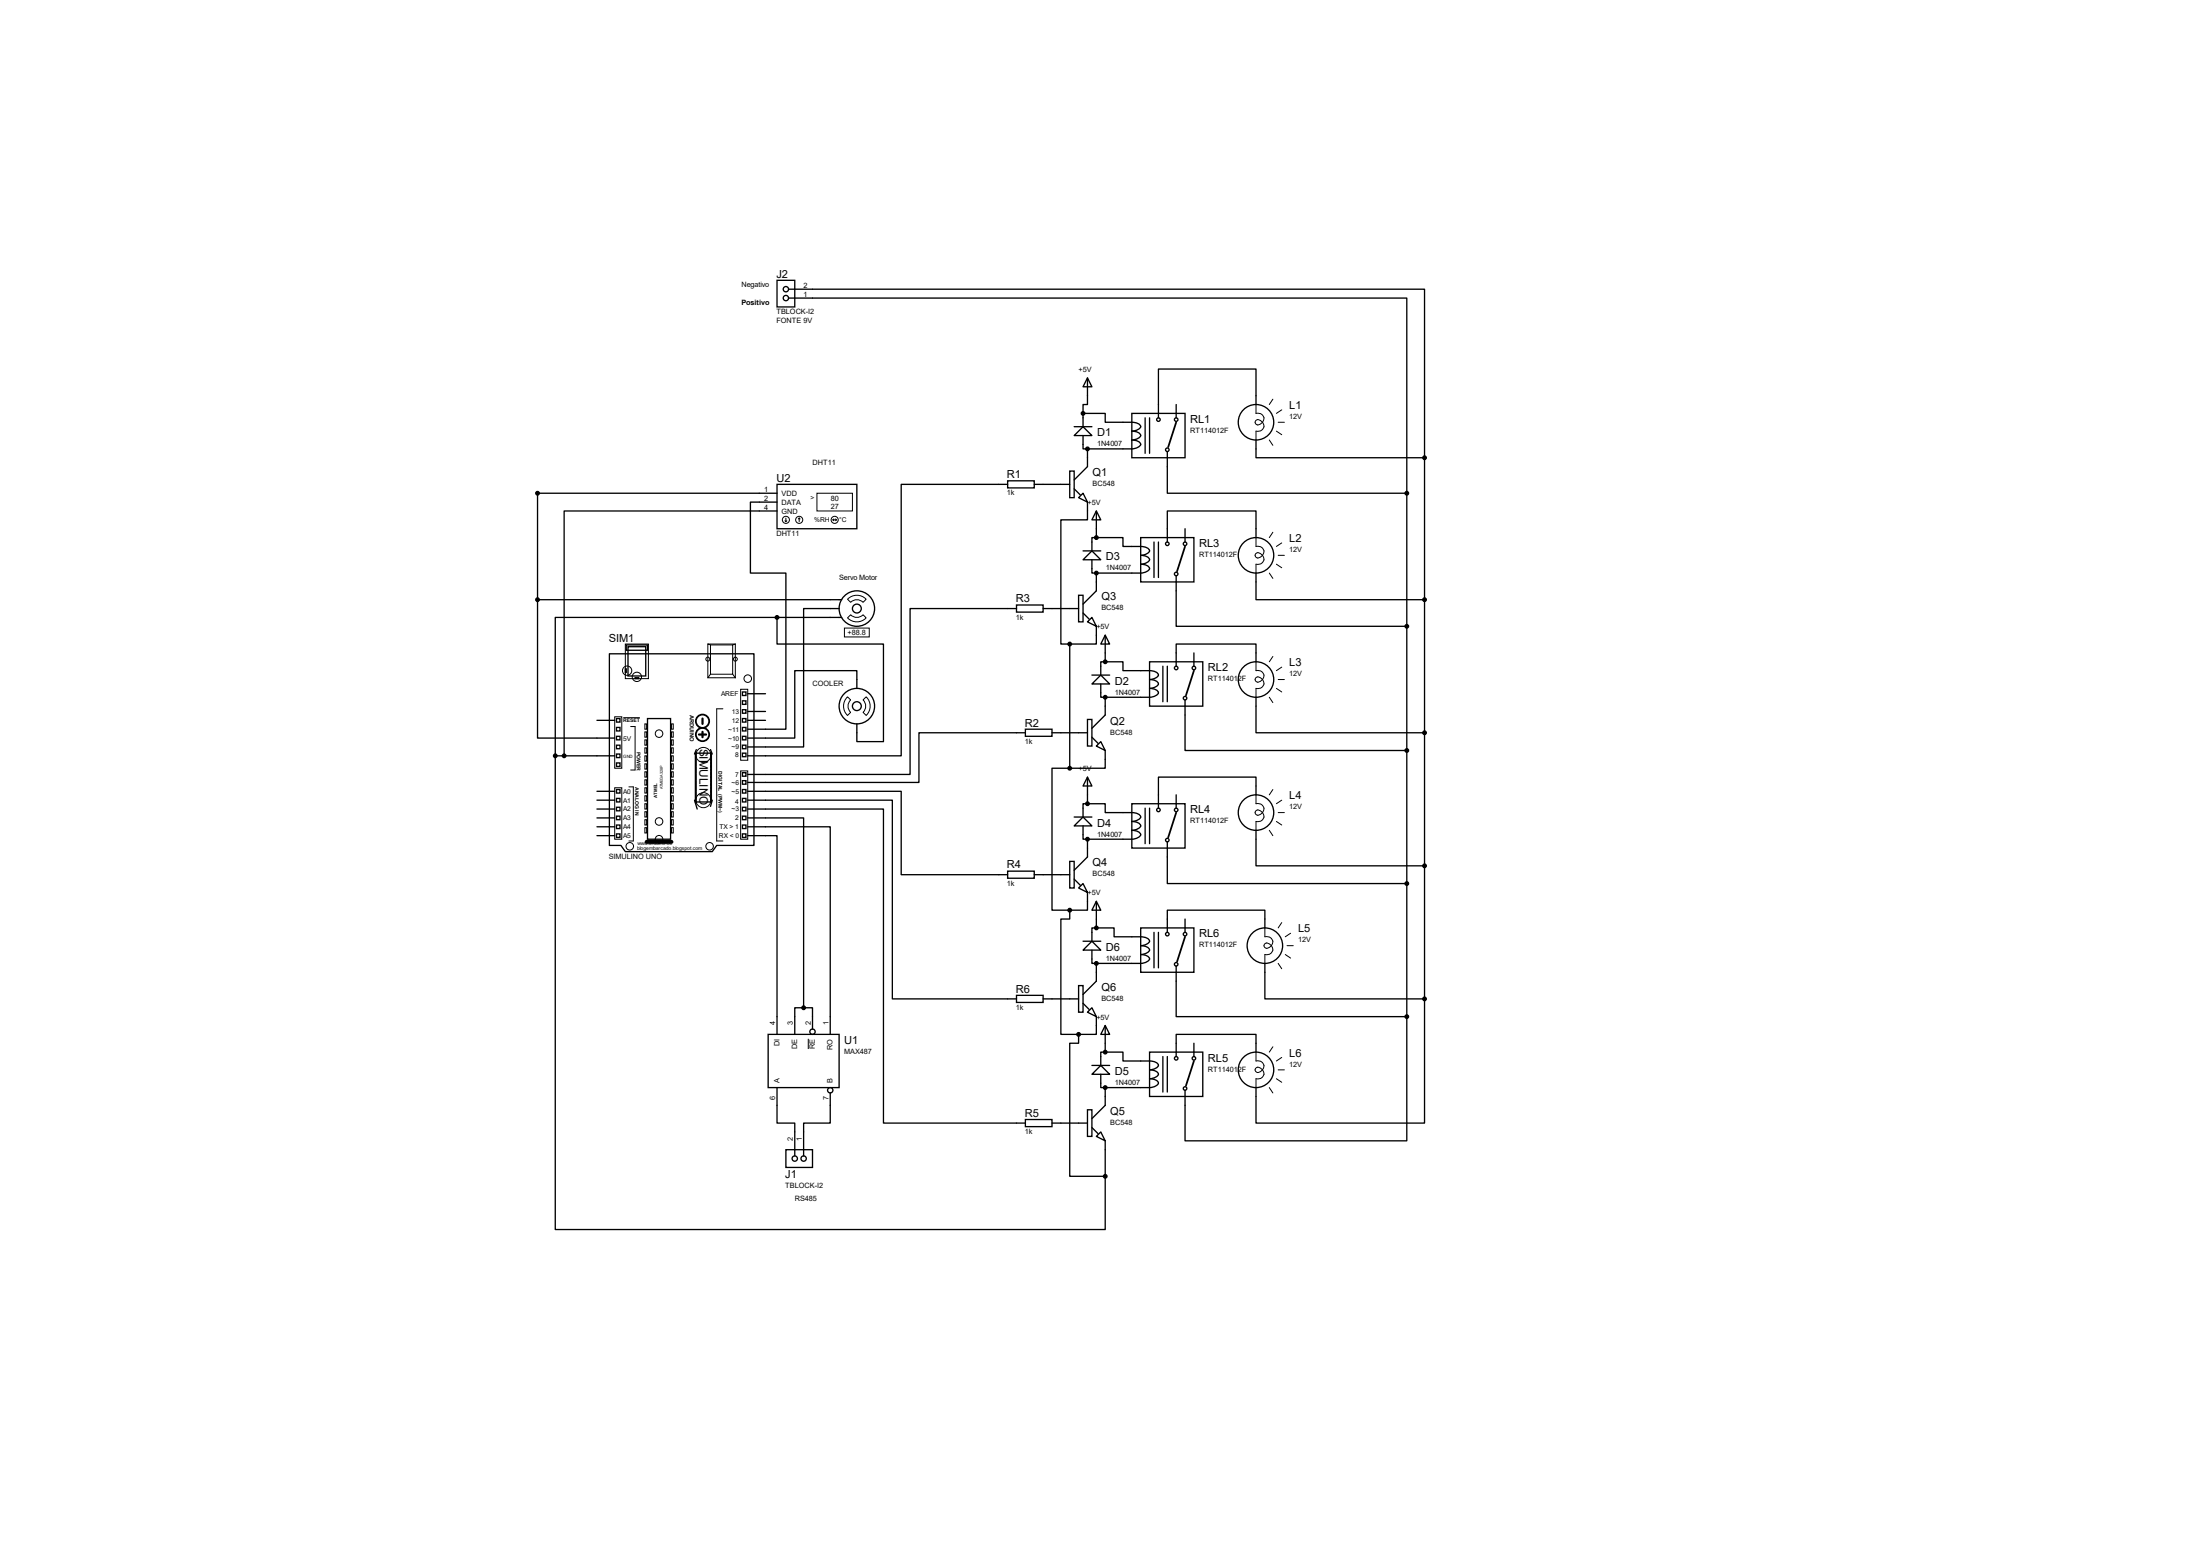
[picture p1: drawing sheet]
<svg xmlns="http://www.w3.org/2000/svg" width="420mm" height="297mm" viewBox="0 0 420 297" stroke-linecap="round" stroke-linejoin="round" font-family="sans-serif">
<g fill="none" stroke="#000" stroke-width=".25">
<path d="M148.3 53.5h3.4v5.1h-3.4zM150.5 56.9h118.1v37.2M150.5 55.2h121.4v32.2M206.8 78.9h4.2v1.7h3.4a4 4 0 0 1 3.3 .6l.1 .2a1.65 1.65 0 0 1-1.7 .9 1.67 1.67 0 0 1 1.7 .8 1.65 1.65 0 0 1-1.7 .9 1.67 1.67 0 0 1 1.7 .8 1.65 1.65 0 0 1-1.7 .9h-8.5M206.8 78.9v2.5M207.6 72.1l.8 1.7h-1.6zM207.6 72.1v5.1h-.8v1.7M216.1 78.9h10.1v8.5h-10.1zM218.6 79.8v6.7M219.5 79.8v6.7M224.5 77.2v2.6M239.8 77.2v-6.8h-18.7v9.4"/>
<path d="M148.3 92.5h15.3v8.4h-15.3zM148.3 95.8h-5v13.6h6.7v29.8h-7.3M148.3 97.5h-40.6v46.8M148.3 94.1h-45.7v20.4M192.4 91.8h5v1.3h-5zM192.4 92.5h-20.4v51.8h-29.3M197.4 92.5h6.8M204.2 89.9h.9v5.1h-.9zM205.1 83.1l1.7-1.7 1.6 1.7zM205.1 93.3l1.1 1.2M205.1 81.4h3.3M205.9 95l.9-.9 .8 1.7z"/>
<path d="M206.8 83.1v2.6h.8M207.6 95.8v3.4h-5.1v23.7h1.7M207.6 85.7v3.4l-2.5 2.5M209.3 97.5l.8 1.7h-1.7zM209.3 97.5v5.1M222.8 86.2v7.9h45.8M239.8 84v3.4h32.1M268.6 94.1v100M271.9 87.4v103.3M102.6 114.5v26.4h14.7M102.6 114.5h58.1M148.3 117.9h-42.3v26.4"/>
<path d="M148.3 117.9v5h20.4v18.7h-5.1v-3.4M148.3 117.9h12.4M160.2 116.2h-6.8v26.4h-10.7M194.1 115.5h5v1.3h-5zM194.1 116.2h-20.4v31.6h-31M199.1 116.2h6.8M205.9 113.6h.9v5.1h-.9zM206.8 106.8l1.6-1.6 1.7 1.6zM206.8 117l1.1 1.2M206.8 105.2h3.3M207.6 118.7l.8-.8 .9 1.6zM208.4 106.8v2.6h.9"/>
<path d="M209.3 119.5v3.4h-5.1M209.3 102.6h-.9v2.6M209.3 102.6h5.1v1.7h1.7a4 4 0 0 1 3.3 .6l.1 .3a1.65 1.65 0 0 1-1.7 .8 1.67 1.67 0 0 1 1.7 .8 1.65 1.65 0 0 1-1.7 .9 1.67 1.67 0 0 1 1.7 .8 1.65 1.65 0 0 1-1.7 .9h-8.5M209.3 109.4v3.4l-2.5 2.5M217.8 102.6h10.1v8.5h-10.1zM220.3 103.5v6.7M221.1 103.5v6.7M224.5 109.9v9.6h44.1M226.2 100.9v2.6M239.8 102.6v-5.1h-17v6M239.8 109.4v5.1h32.1M114 137.5h3.3"/>
<path d="M116.3 124.8h27.6v36.6h-7.1l-.8 1.2h-16.6l-.9-1.2h-2.2zM117.7 137.2h.7v.6h-.7zM117.7 138.9h.7v.6h-.7zM119.4 127.7h.1v.7h-.1zM119.5 123.1h4.1v1h-4.1zM119.9 123.4h3.4v5.6h-3.4zM121.2 129.4h.7v.1h-.7zM123.6 137.2h4.4v23h-4.4zM141.7 132.1h.7v.7h-.7zM141.7 135.5h.7v.6h-.7zM141.7 137.2h.7v.6h-.7zM141.7 138.9h.7v.6h-.7z"/>
<path d="M141.7 133.8h.7v.7h-.7zM142.7 137.5h3.4M142.7 135.8h3.4M142.7 132.4h3.4M163.6 131.4v-3.4h-11.9v12.9h-9M195.7 139.2h5.1v1.3h-5.1zM195.7 139.9h-20.3v9.5h-32.7M200.8 139.9h6.8M204.2 122.9v23.7M207.6 137.3h.8v5.1h-.8zM208.4 128.9h3.4M210.1 128.9l1.7 1.7h-3.4z"/>
<path d="M210.1 130.6v2.5h.9M211 121.2l.8 1.7h-1.7zM211 126.3h3.4v1.7h3.4a4 4 0 0 1 3.3 .6v.3a1.65 1.65 0 0 1-1.6 .8 1.67 1.67 0 0 1 1.6 .9 1.65 1.65 0 0 1-1.6 .8 1.67 1.67 0 0 1 1.6 .8 1.65 1.65 0 0 1-1.6 .9h-8.5M211 126.3h-.9v2.6M211 121.2v5.1M211 133.1v3.4l-2.6 2.5M219.5 126.3h10.1v8.5h-10.1zM222 127.2v6.7M222.8 127.2v6.7M226.2 133.6v9.7h42.4M227.9 124.6v2.6M239.8 126.3v-3.4h-15.3v4.3"/>
<path d="M239.8 133.1v6.8h32.1M106 144.3v90.4h105v-10.2M106 144.3h11.3M114 159.5h3.3M114 157.8h3.3M114 156.1h3.3M114 154.4h3.3M114 152.7h3.3M114 151h3.3M117.7 140.5h.7v.7h-.7zM117.7 142.2h.7v.7h-.7zM117.7 143.9h.7v.7h-.7z"/>
<path d="M117.7 145.6h.7v.7h-.7zM117.7 150.7h.7v.7h-.7zM117.7 152.4h.7v.7h-.7zM117.7 154.1h.7v.7h-.7zM117.7 155.8h.7v.7h-.7zM117.7 157.5h.7v.7h-.7zM117.7 159.2h.7v.7h-.7zM132.6 152.7l.5 1.7M132.8 143.8h3v9.3h-3zM132.9 143.1l-.3 .8M135.6 143.1l.4 .8M136 152.7l-.4 1.2"/>
<path d="M141.7 140.5h.7v.7h-.7zM141.7 142.2h.7v.7h-.7zM141.7 143.8h.7v.6h-.7zM141.7 147.5h.7v.7h-.7zM141.7 149h.7v.7h-.7zM141.7 150.7h.7v.7h-.7zM141.7 152.4h.7v.7h-.7zM141.7 154.1h.7v.7h-.7zM141.7 155.8h.7v.7h-.7zM141.7 157.5h.7v.7h-.7zM141.7 159.2h.7v.7h-.7zM142.7 157.8h15.8v39.6"/>
<path d="M142.7 159.5h5.6v37.9M142.7 156.1h10.7v36.3M142.7 151h29.3v16h20.4M142.7 154.4h26v60h27M142.7 152.7h27.6v38h23.8M204.2 146.6h-3.4v27.1h3.4M205.1 156h3.3M206.8 156l1.6 1.6h-3.3zM206.8 157.6v2.6h.8M207.6 148.3l.8 1.7h-1.6zM207.6 153.4h3.4v1.7h3.4a4 4 0 0 1 3.3 .6l.1 .3a1.65 1.65 0 0 1-1.7 .8 1.67 1.67 0 0 1 1.7 .8 1.65 1.65 0 0 1-1.7 .9 1.67 1.67 0 0 1 1.7 .8 1.65 1.65 0 0 1-1.7 .9h-8.5M207.6 153.4h-.8v2.6"/>
<path d="M207.6 148.3v5.1M208.4 140.7l1.2 1.2M209.3 142.4l.8-.8 .9 1.7zM211 143.3v3.3h-6.8M216.1 153.4h10.1v8.5h-10.1zM218.6 154.3v6.7M219.5 154.3v6.7M224.5 151.7v2.6M239.8 151.7v-3.4h-18.7v6M239.8 158.5v6.8h32.1M192.4 166.3h5v1.3h-5zM197.4 167h6.8"/>
<path d="M204.2 164.4h.9v5.1h-.9zM204.2 173.7v1.7h-1.7v22h3.4M205.1 167.8l1.1 1.2M205.9 169.5l.9-.8 .8 1.6zM206.8 179.7h3.3M207.6 170.3v3.4h-3.4M207.6 160.2v3.4l-2.5 2.5M208.4 179.7l1.7 1.7h-3.3zM209.3 172l.8 1.7h-1.7zM209.3 177.1h3.4v1.7h3.4a4 4 0 0 1 3.3 .6l.1 .3a1.65 1.65 0 0 1-1.7 .8 1.67 1.67 0 0 1 1.7 .9 1.65 1.65 0 0 1-1.7 .8 1.67 1.67 0 0 1 1.7 .8 1.65 1.65 0 0 1-1.7 .9h-8.5M209.3 177.1h-.9v2.6M209.3 172v5.1"/>
<path d="M217.8 177.1h10.1v8.5h-10.1zM220.3 178v6.7M221.1 178v6.7M222.8 160.7v8h45.8M226.2 175.4v2.6M241.5 177.1v-3.4h-18.7v4.3M146.6 197.4h13.6v10.2h-13.6zM153.4 192.4h1.7v4M153.4 192.4h-1.7v5M194.1 190h5v1.3h-5zM199.1 190.7h6.8M205.9 188.1h.9v5.1h-.9z"/>
<path d="M205.9 197.4v1.7h-1.7v25.4h6.8M206.8 191.5l1.1 1.2M207.6 193.2l.8-.8 .9 1.7zM208.4 181.4v2.5h.9M209.3 194.1v3.3h-3.4M209.3 183.9v3.4l-2.5 2.5M211 195.7l.8 1.7h-1.7zM211 195.7v5.1M224.5 184.4v9.7h44.1M227.9 199.1v2.6M241.5 183.9v6.8h30.4M268.6 194.1v23.7h-42.4v-9.7"/>
<path d="M271.9 190.7v23.7h-32.1v-6.8M148.3 207.6v6.8h3.4v6.2M150 219.5h5.1v3.3h-5.1zM158.5 208.6v5.8h-5.1v6.2M195.7 213.7h5.1v1.4h-5.1zM200.8 214.4h6.8M207.6 211.8h.8v5.1h-.8zM208.4 215.2l1.2 1.2M208.4 203.4h3.4M209.3 216.9l.8-.8 .9 1.7zM210.1 203.4l1.7 1.7h-3.4zM210.1 205.1v2.5h.9"/>
<path d="M211 200.8h3.4v1.7h3.4a4 4 0 0 1 3.3 .6v.3a1.65 1.65 0 0 1-1.6 .8 1.67 1.67 0 0 1 1.6 .9 1.65 1.65 0 0 1-1.6 .8 1.67 1.67 0 0 1 1.6 .9 1.65 1.65 0 0 1-1.6 .8h-8.5M211 200.8h-.9v2.6M211 207.6v3.4l-2.6 2.5M211 217.8v6.7M219.5 200.8h10.1v8.5h-10.1zM222 201.7v6.7M222.8 201.7v6.7M239.8 200.8v-3.4h-15.3v4.3"/>
<circle cx="150" cy="56.9" r=".51"/>
<circle cx="150" cy="55.2" r=".51"/>
<circle cx="221.1" cy="80.1" r=".34"/>
<circle cx="222.8" cy="85.9" r=".34"/>
<circle cx="224.5" cy="80.1" r=".34"/>
<circle cx="239.8" cy="80.6" r="3.4"/>
<circle cx="163.6" cy="116.2" r="3.4"/>
<circle cx="163.6" cy="116.2" r=".85"/>
<circle cx="222.8" cy="103.8" r=".34"/>
<circle cx="224.5" cy="109.6" r=".34"/>
<circle cx="226.2" cy="103.8" r=".34"/>
<circle cx="239.8" cy="106" r="3.4"/>
<circle cx="163.6" cy="134.8" r="3.4"/>
<circle cx="163.6" cy="134.8" r=".85"/>
<circle cx="224.5" cy="127.5" r=".34"/>
<circle cx="226.2" cy="133.3" r=".34"/>
<circle cx="227.9" cy="127.5" r=".34"/>
<circle cx="239.8" cy="129.7" r="3.4"/>
<circle cx="221.1" cy="154.6" r=".34"/>
<circle cx="224.5" cy="154.6" r=".34"/>
<circle cx="239.8" cy="155.1" r="3.4"/>
<circle cx="222.8" cy="178.3" r=".34"/>
<circle cx="222.8" cy="160.4" r=".34"/>
<circle cx="226.2" cy="178.3" r=".34"/>
<circle cx="155.1" cy="196.9" r=".51"/>
<circle cx="224.5" cy="184.1" r=".34"/>
<circle cx="241.5" cy="180.5" r="3.4"/>
<circle cx="158.5" cy="208.1" r=".51"/>
<circle cx="224.5" cy="202" r=".34"/>
<circle cx="226.2" cy="207.8" r=".34"/>
<circle cx="227.9" cy="202" r=".34"/>
<circle cx="239.8" cy="204.2" r="3.4"/>
<circle cx="151.7" cy="221.1" r=".51"/>
<circle cx="153.4" cy="221.1" r=".51"/>
</g>
<g fill="none" stroke="#000" stroke-width=".19">
<path d="M239.8 77.2v1.7a1.12 1.12 0 0 1 1.5 .8 1.12 1.12 0 0 1-.9 1.4 .52 .52 0 0 1-.8-.5 .52 .52 0 0 1 .8-.5 1.12 1.12 0 0 1 .9 1.5 1.12 1.12 0 0 1-1.5 .7v1.7M243 76.2l-.7 1M244.7 78.2l-1 .7M149.9 99.4l.1 .2M150 98.9v.7M150.2 99.4l-.2 .2M152.6 98.9l-.2 .2M152.6 98.9l.1 .2M152.6 98.9v.7M156 94.1h6.7v3.4h-6.7zM159 99.2h.7M159 99.2l.2 .2"/>
<path d="M159.2 99.1l-.2 .1M159.5 99.1l.2 .1M159.7 99.2l-.2 .2M242.3 84l.7 1M243.7 82.3l1 .7M244 80.6h1.2M161.2 119.9h4.7v1.7h-4.7zM161.8 114.4a2.46 2.46 0 0 1 3.6 0l-.6 .6a1.64 1.64 0 0 0-2.4 0zM162.4 117.3a1.64 1.64 0 0 0 2.4 0l.6 .6a2.46 2.46 0 0 1-3.6 0zM239.8 102.6v1.7a1.12 1.12 0 0 1 1.5 .8 1.12 1.12 0 0 1-.9 1.4 .52 .52 0 0 1-.8-.5 .52 .52 0 0 1 .8-.5 1.12 1.12 0 0 1 .9 1.5 1.12 1.12 0 0 1-1.5 .7v1.7M242.3 109.4l.7 1M243 101.6l-.7 1"/>
<path d="M243.7 107.7l1 .7M244 106h1.2M244.7 103.6l-1 .7M117.3 136.8h1.4v9.8h-1.4zM119 137h3.1M119.4 122.9h4.4v6.6h-4.4zM120.4 138.7h.8v8.3h-.8M123.1 138.2h.3v1h-.3zM123.1 139.7h.3v1h-.3zM128.2 138.2h.3v1h-.3zM128.2 139.7h.3v1h-.3zM135.1 122.9h5.3v6.5h-5.3z"/>
<path d="M135.2 122.9l.4 .2M135.6 123.1h4.3v5.6h-4.3zM135.7 128.7l-.6 .7M138 135.3h-1.2v25.2h1.2M139.9 128.7l.5 .7M140.4 122.9l-.5 .2M141.4 131.6h1.3v13.5h-1.3zM161.8 133l.6 .6a1.64 1.64 0 0 0 0 2.4l-.6 .6a2.46 2.46 0 0 1 0-3.6zM164.8 133.6l.6-.6a2.46 2.46 0 0 1 0 3.6l-.6-.6a1.64 1.64 0 0 0 0-2.4zM239.8 126.3v1.7a1.12 1.12 0 0 1 1.5 .8 1.12 1.12 0 0 1-.9 1.4 .52 .52 0 0 1-.8-.5 .52 .52 0 0 1 .8-.4 1.12 1.12 0 0 1 .9 1.4 1.12 1.12 0 0 1-1.5 .7v1.7M242.3 133.1l.7 1M243 125.3l-.7 1"/>
<path d="M243.7 131.4l1 .7M244 129.7h1.2M244.7 127.3l-1 .7M117.3 150.4h1.4v9.8h-1.4zM120.1 150.2h.8v10.3h-.8M123.1 141.2h.3v1h-.3zM123.1 142.7h.3v1.1h-.3zM123.1 144.3h.3v1h-.3zM123.1 145.8h.3v1h-.3zM123.1 147.3h.3v1h-.3zM123.1 148.8h.3v1.1h-.3zM123.1 150.4h.3v1h-.3z"/>
<path d="M123.1 151.9h.3v1h-.3zM123.1 153.4h.3v1h-.3zM123.1 154.9h.3v1.1h-.3zM123.1 156.5h.3v1h-.3zM123.1 158h.3v1h-.3zM128.2 141.2h.3v1h-.3zM128.2 142.7h.3v1.1h-.3zM128.2 144.3h.3v1h-.3zM128.2 145.8h.3v1h-.3zM128.2 147.3h.3v1h-.3zM128.2 148.8h.3v1.1h-.3zM128.2 150.4h.3v1h-.3z"/>
<path d="M128.2 151.9h.3v1h-.3zM128.2 153.4h.3v1h-.3zM128.2 154.9h.3v1.1h-.3zM128.2 156.5h.3v1h-.3zM128.2 158h.3v1h-.3zM133 143.6l-.1 9.6M135.6 143.6l.1 9.6M141.4 147.2h1.3v13h-1.3zM239.8 151.7v1.7a1.12 1.12 0 0 1 1.5 .8 1.12 1.12 0 0 1-.9 1.4 .52 .52 0 0 1-.8-.5 .52 .52 0 0 1 .8-.4 1.12 1.12 0 0 1 .9 1.4 1.12 1.12 0 0 1-1.5 .7v1.7M242.3 158.5l.7 1M243 150.7l-.7 1M243.7 156.8l1 .7"/>
<path d="M244 155.1h1.2M244.7 152.7l-1 .7M241.5 177.1v1.7a1.12 1.12 0 0 1 1.4 .8 1.12 1.12 0 0 1-.8 1.4 .52 .52 0 0 1-.8-.5 .52 .52 0 0 1 .8-.4 1.12 1.12 0 0 1 .9 1.4 1.12 1.12 0 0 1-1.5 .7v1.7M244.7 176.1l-.7 1M246.4 178.1l-1 .7M154.3 198.3v1.9M243 199.8l-.7 1M244 183.9l.7 1M245.4 182.2l1 .7M245.7 180.5h1.2M239.8 200.8v1.7a1.12 1.12 0 0 1 1.5 .8 1.12 1.12 0 0 1-.9 1.4 .52 .52 0 0 1-.8-.5 .52 .52 0 0 1 .8-.4 1.12 1.12 0 0 1 .9 1.4 1.12 1.12 0 0 1-1.5 .7v1.7M242.3 207.6l.7 1"/>
<path d="M243.7 205.9l1 .7M244 204.2h1.2M244.7 201.8l-1 .7"/>
<circle cx="150" cy="99.2" r=".68"/>
<circle cx="152.6" cy="99.2" r=".68"/>
<circle cx="159.3" cy="99.2" r=".68"/>
<circle cx="119.7" cy="128" r=".89"/>
<circle cx="121.6" cy="129.2" r=".89"/>
<circle cx="135.1" cy="125.8" r=".38"/>
<circle cx="140.4" cy="125.8" r=".38"/>
<circle cx="142.7" cy="129.5" r=".72"/>
<circle cx="125.8" cy="156.8" r=".72"/>
<circle cx="125.8" cy="140" r=".72"/>
<circle cx="134.3" cy="152.7" r="1.44"/>
<circle cx="120.2" cy="161.5" r=".72"/>
<circle cx="125.8" cy="160.2" r=".72"/>
<circle cx="135.5" cy="161.5" r=".72"/>
</g>
<circle cx="134.3" cy="144.1" r="1.44" fill="none" stroke="#000" stroke-width=".19" stroke-dasharray=".4 .1"/>
<g fill="none" stroke="#000" stroke-width=".34">
<path d="M224.5 80.6l-1.5 4.7M226.2 104.3l-1.5 4.8M227.9 128l-1.5 4.8M224.5 155.1l-1.5 4.8M226.2 178.8l-1.5 4.8M227.9 202.5l-1.5 4.8"/>
<circle cx="134.1" cy="137.7" r="1.27"/>
<circle cx="134.1" cy="140.2" r="1.27"/>
</g>
<path d="M134.1 137.2v1M134.1 139.7v1M133.4 140.2h1.4" fill="none" stroke="#000" stroke-width=".42"/>
<path d="M123.4 160.7h4.8" fill="none" stroke="#000" stroke-width=".76"/>
<g fill="#000" stroke="#000" stroke-width=".25">
<circle cx="206.8" cy="78.9" r=".34"/>
<circle cx="102.6" cy="94.1" r=".34"/>
<circle cx="207.6" cy="85.7" r=".34"/>
<circle cx="268.6" cy="94.1" r=".34"/>
<circle cx="271.9" cy="87.4" r=".34"/>
<circle cx="102.6" cy="114.5" r=".34"/>
<circle cx="148.3" cy="117.9" r=".34"/>
<circle cx="209.3" cy="102.6" r=".34"/>
<circle cx="209.3" cy="109.4" r=".34"/>
<circle cx="268.6" cy="119.5" r=".34"/>
<circle cx="271.9" cy="114.5" r=".34"/>
<circle cx="204.2" cy="122.9" r=".34"/>
<circle cx="211" cy="133.1" r=".34"/>
<circle cx="211" cy="126.3" r=".34"/>
<circle cx="271.9" cy="139.9" r=".34"/>
<circle cx="106" cy="144.3" r=".34"/>
<circle cx="107.7" cy="144.3" r=".34"/>
<circle cx="204.2" cy="146.6" r=".34"/>
<circle cx="207.6" cy="153.4" r=".34"/>
<circle cx="268.6" cy="143.3" r=".34"/>
<circle cx="204.2" cy="173.7" r=".34"/>
<circle cx="207.6" cy="160.2" r=".34"/>
<circle cx="209.3" cy="177.1" r=".34"/>
<circle cx="268.6" cy="168.7" r=".34"/>
<circle cx="271.9" cy="165.3" r=".34"/>
<circle cx="153.4" cy="192.4" r=".34"/>
<circle cx="205.9" cy="197.4" r=".34"/>
<circle cx="209.3" cy="183.9" r=".34"/>
<circle cx="268.6" cy="194.1" r=".34"/>
<circle cx="271.9" cy="190.7" r=".34"/>
<circle cx="211" cy="207.6" r=".34"/>
<circle cx="211" cy="200.8" r=".34"/>
<circle cx="211" cy="224.5" r=".34"/>
</g>
<text font-size="2.2" x="133.6" y="142.9" transform="rotate(90 133.6 142.9)">SIMULINO</text>
<g font-size="2.1">
<text x="148.2" y="53">J2</text>
<text x="209.4" y="83.3">D1</text>
<text x="227.2" y="80.7">RL1</text>
<text x="246.1" y="78.1">L1</text>
<text x="148.2" y="91.9">U2</text>
<text x="192.2" y="91.3">R1</text>
<text x="208.6" y="90.9">Q1</text>
<text x="211.1" y="107">D3</text>
<text x="228.9" y="104.4">RL3</text>
<text x="246.1" y="103.5">L2</text>
<text x="193.9" y="115">R3</text>
<text x="210.3" y="114.6">Q3</text>
<text x="116.2" y="122.5">SIM1</text>
<text x="212.8" y="130.7">D2</text>
<text x="230.6" y="128.1">RL2</text>
<text x="246.1" y="127.2">L3</text>
<text x="195.6" y="138.7">R2</text>
<text x="212" y="138.3">Q2</text>
<text x="227.2" y="155.2">RL4</text>
<text x="246.1" y="152.6">L4</text>
<text x="209.4" y="157.8">D4</text>
<text x="192.2" y="165.8">R4</text>
<text x="208.6" y="165.4">Q4</text>
<text x="228.9" y="178.9">RL6</text>
<text x="247.8" y="178">L5</text>
<text x="211.1" y="181.5">D6</text>
<text x="193.9" y="189.5">R6</text>
<text x="210.3" y="189.1">Q6</text>
<text x="161.2" y="199.3">U1</text>
<text x="230.6" y="202.6">RL5</text>
<text x="246.1" y="201.7">L6</text>
<text x="212.8" y="205.2">D5</text>
<text x="195.6" y="213.2">R5</text>
<text x="212" y="212.8">Q5</text>
<text x="149.9" y="224.9">J1</text>
</g>
<g font-size="1.4">
<text x="141.6" y="58.2">Positivo</text>
<text x="141.6" y="54.8">Negativo</text>
<text x="153.4" y="56.6">1</text>
<text x="153.4" y="54.9">2</text>
<text x="148.2" y="60">TBLOCK-I2</text>
<text x="148.2" y="61.7">FONTE 9V</text>
<text x="205.9" y="71">+5V</text>
<text x="227.2" y="82.6">RT114012F</text>
<text x="246.1" y="80">12V</text>
<text x="155.1" y="88.7">DHT11</text>
<text x="209.4" y="85.2">1N4007</text>
<text x="145.9" y="95.6">2</text>
<text x="145.9" y="93.9">1</text>
<text x="149.2" y="94.7">VDD</text>
<text x="158.6" y="95.5">80</text>
<text x="192.2" y="94.6">1k</text>
<text x="208.6" y="92.8">BC548</text>
<text x="145.9" y="97.3">4</text>
<text x="149.2" y="96.4">DATA</text>
<text x="149.2" y="98.1">GND</text>
<text x="158.6" y="97.2">27</text>
<text x="207.6" y="96.4">+5V</text>
<text x="148.2" y="102.4">DHT11</text>
<text x="228.9" y="106.3">RT114012F</text>
<text x="246.1" y="105.4">12V</text>
<text x="160.2" y="110.7">Servo Motor</text>
<text x="211.1" y="108.9">1N4007</text>
<text x="193.9" y="118.3">1k</text>
<text x="210.3" y="116.5">BC548</text>
<text x="161.8" y="121.3">+88.8</text>
<text x="209.3" y="120.1">+5V</text>
<text x="155.1" y="131">COOLER</text>
<text x="230.6" y="130">RT114012F</text>
<text x="246.1" y="129.1">12V</text>
<text x="212.8" y="132.6">1N4007</text>
<text x="195.6" y="142">1k</text>
<text x="212" y="140.2">BC548</text>
<text x="205.9" y="147.2">+5V</text>
<text x="246.1" y="154.5">12V</text>
<text x="209.4" y="159.7">1N4007</text>
<text x="227.2" y="157.1">RT114012F</text>
<text x="116.2" y="164">SIMULINO UNO</text>
<text x="208.6" y="167.3">BC548</text>
<text x="192.2" y="169.1">1k</text>
<text x="207.6" y="170.9">+5V</text>
<text x="247.8" y="179.9">12V</text>
<text x="211.1" y="183.4">1N4007</text>
<text x="228.9" y="180.8">RT114012F</text>
<text x="210.3" y="191">BC548</text>
<text x="148" y="195.7" transform="rotate(-90 148 195.7)">4</text>
<text x="151.4" y="195.7" transform="rotate(-90 151.4 195.7)">3</text>
<text x="154.8" y="195.7" transform="rotate(-90 154.8 195.7)">2</text>
<text x="158.2" y="195.7" transform="rotate(-90 158.2 195.7)">1</text>
<text x="193.9" y="192.8">1k</text>
<text x="209.3" y="194.6">+5V</text>
<text x="148.8" y="199.7" transform="rotate(-90 148.8 199.7)">DI</text>
<text x="152.2" y="200.2" transform="rotate(-90 152.2 200.2)">DE</text>
<text x="155.6" y="200.2" transform="rotate(-90 155.6 200.2)">RE</text>
<text x="159" y="200.4" transform="rotate(-90 159 200.4)">RO</text>
<text x="161.2" y="201.2">MAX487</text>
<text x="246.1" y="203.6">12V</text>
<text x="148.8" y="206.8" transform="rotate(-90 148.8 206.8)">A</text>
<text x="159" y="206.8" transform="rotate(-90 159 206.8)">B</text>
<text x="212.8" y="207.1">1N4007</text>
<text x="230.6" y="204.6">RT114012F</text>
<text x="148" y="210.1" transform="rotate(-90 148 210.1)">6</text>
<text x="158.2" y="210.1" transform="rotate(-90 158.2 210.1)">7</text>
<text x="212" y="214.7">BC548</text>
<text x="151.4" y="217.8" transform="rotate(-90 151.4 217.8)">2</text>
<text x="153.1" y="217.8" transform="rotate(-90 153.1 217.8)">1</text>
<text x="195.6" y="216.5">1k</text>
<text x="149.9" y="226.8">TBLOCK-I2</text>
<text x="151.7" y="229.2">RS485</text>
</g>
<g font-size="1.3">
<text x="154.7" y="95.5">&gt;</text>
<text x="155.4" y="99.7">%RH</text>
<text x="160.2" y="99.7">°C</text>
<text x="137.7" y="132.9">AREF</text>
<text x="139.7" y="136.3">13</text>
<text x="139.7" y="138">12</text>
<text x="119" y="141.4">5V</text>
<text x="139" y="139.7">~11</text>
<text x="139" y="141.4">~10</text>
<text x="139.7" y="143">~9</text>
<text x="139.7" y="149.8">~6</text>
<text x="140.4" y="144.6">8</text>
<text x="140.4" y="148.3">7</text>
<text x="119" y="151.5">A0</text>
<text x="119" y="153.2">A1</text>
<text x="119" y="154.9">A2</text>
<text x="139.7" y="151.5">~5</text>
<text x="139.7" y="154.9">~3</text>
<text x="140.4" y="153.4">4</text>
<text x="119" y="156.6">A3</text>
<text x="119" y="158.3">A4</text>
<text x="119" y="160">A5</text>
<text x="137.2" y="160">RX &lt; 0</text>
<text x="137.3" y="158.3">TX &gt; 1</text>
<text x="140.4" y="156.6">2</text>
</g>
<text font-size="1.1" x="131.7" y="136.4" transform="rotate(90 131.7 136.4)">ARDUINO</text>
<g font-size="1">
<text x="119" y="137.9">RESET</text>
<text x="121.6" y="143.5" transform="rotate(90 121.6 143.5)">POWER</text>
<text x="137.2" y="147.2" transform="rotate(90 137.2 147.2)">DIGITAL (PWM~)</text>
<text x="121.2" y="150.2" transform="rotate(90 121.2 150.2)">ANALOG IN</text>
<text x="121.7" y="161.2">www.arduino.cc</text>
<text x="121.6" y="162.2">blogembarcado.blogspot.com</text>
</g>
<g font-size=".8">
<text x="119" y="144.8">GND</text>
<text x="125.4" y="152.3" transform="rotate(-90 125.4 152.3)">ATMEL</text>
</g>
<text font-size=".7" x="126.5" y="150.6" transform="rotate(-90 126.5 150.6)">ATMEGA328P</text>
</svg>
